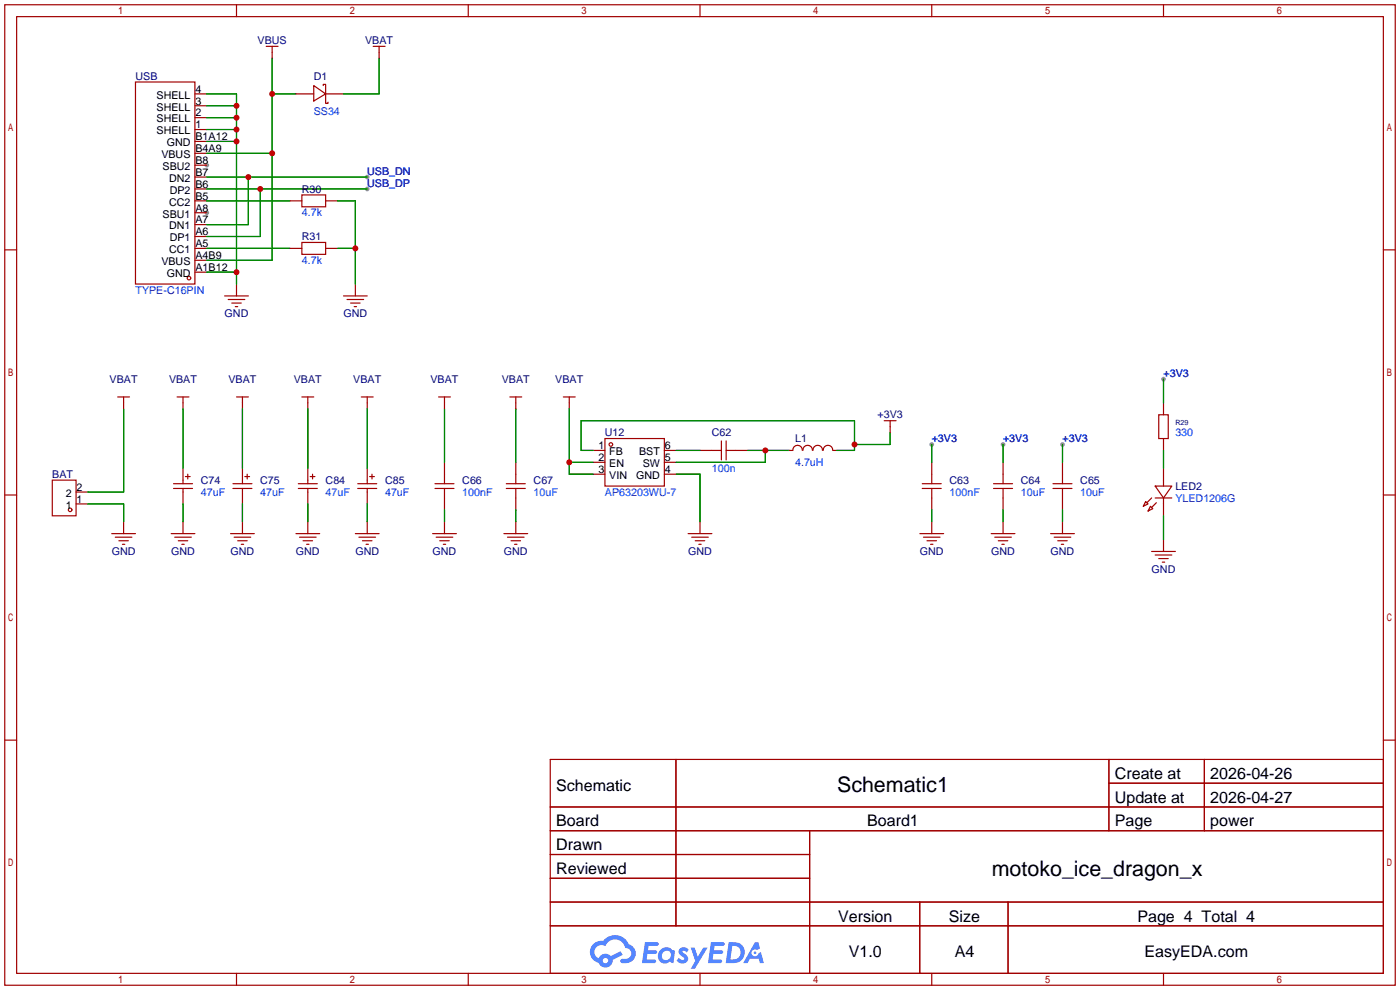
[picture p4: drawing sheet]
<svg xmlns="http://www.w3.org/2000/svg" width="299mm" height="212mm" viewBox="0 0 299 212" stroke-linecap="round" stroke-linejoin="round" font-family="sans-serif">
<g fill="#999">
<circle cx="44.2" cy="45.5" r=".51"/>
<circle cx="44.2" cy="35.3" r=".51"/>
<circle cx="199.1" cy="95" r=".51"/>
<circle cx="214.4" cy="95" r=".51"/>
<circle cx="227.1" cy="95" r=".51"/>
<circle cx="248.7" cy="81" r=".51"/>
<circle cx="78.5" cy="37.8" r=".51"/>
<circle cx="78.5" cy="40.4" r=".51"/>
</g>
<g fill="none" stroke="#a10000" stroke-width=".25">
<path d="M1 1h297.2v209.6h-297.2zM3.6 3.6h292.1v204.4h-292.1zM50.5 1v2.6M100.1 1v2.6M149.6 1v2.6M199.1 1v2.6M248.7 1v2.6M1 53.4h2.6M295.7 53.4h2.5M1 105.8h2.6M295.7 105.8h2.5M1 158.2h2.6"/>
<path d="M295.7 158.2h2.5M117.6 162.3h178.1v45.7h-178.1zM117.6 172.5h178.1M117.6 177.5h178.1M144.5 162.3v35.6M173 177.5v30.5M237 162.3v15.2M237 167.4h58.7M257.4 162.3v15.2M117.6 182.6h55.4M117.6 192.8h178.1M117.6 187.7h55.4"/>
<path d="M117.6 197.9h178.1M196.6 192.8v15.2M215.4 192.8v15.2M50.5 208v2.6M100.1 208v2.6M149.6 208v2.6M199.1 208v2.6M248.7 208v2.6"/>
</g>
<g fill="#5487ff">
<path d="M145.3 202.7a1.3 1.3 0 0 1 1.9 .3l-.4 .6a.54 .54 0 0 0-.9-.2l.1 .2a1.34 1.34 0 0 1 .9 1.8 1.47 1.47 0 0 1-2.3-.1l.5-.6 .8 .5a.31 .31 0 0 0 .4-.3 .31 .31 0 0 0-.3-.4 1.12 1.12 0 0 1-.7-1.8z"/>
<path d="M147.6 202.5h.9l.6 2 1.2-2h.9l-2.7 4.6h-.9l1-1.7z"/>
<path d="M137.8 201.4h1.7a1.31 1.31 0 0 1 1.2 .2 .4 .4 0 0 1-.3 .5l-1.8 .1-.1 .9h1.6a.4 .4 0 0 1 .4 .4 .4 .4 0 0 1-.5 .4h-1.6l-.2 1.2h1.4a.46 .46 0 0 1 .5 0 .46 .46 0 0 1 .1 .5l-.4 .2h-2.6z"/>
<path d="M151.9 201.4h1.7a1.32 1.32 0 0 1 1.2 .2 .39 .39 0 0 1-.3 .5l-1.8 .1-.1 .9h1.6a.4 .4 0 0 1 .4 .4 .4 .4 0 0 1-.4 .4h-1.7l-.2 1.2h1.4a.46 .46 0 0 1 .5 0 .46 .46 0 0 1 .1 .5l-.4 .2h-2.6z"/>
<path d="M161.3 201.4h.8l.3 1.3-.6 .4a.75 .75 0 0 0-1.1 .3 .75 .75 0 0 0 .5 1 .75 .75 0 0 0 .9-.7l.5-.2 .6 2.3h-.8l-.3-.9h-1.8l-.5 .9h-1z"/>
<path d="M155.7 201.4l-.6 4.4h1.5a2.27 2.27 0 0 0 2.6-2.2 2.27 2.27 0 0 0-2.7-2.2zM156.5 202.1a1.5 1.5 0 0 1 1.8 1.6 1.5 1.5 0 0 1-1.9 1.4h-.3z"/>
<path d="M141.2 203a1.6 1.6 0 0 0-.3 2.3 1.6 1.6 0 0 0 2.3 .2l.7 .3 .3-2.4-.1-.3-.5-.1a1.58 1.58 0 0 0-2.4 0zM141.8 203.5a.98 .98 0 0 1 1.6 .4 .98 .98 0 0 1-1.1 1.3 .94 .94 0 0 1-.9-.7 .94 .94 0 0 1 .4-1z"/>
<path d="M126.8 201.8a2.37 2.37 0 0 0 1.1 4 1.54 1.54 0 0 0 1.8 1 1.54 1.54 0 0 0 1.2-1.6l2.2-1.1-.5-.8-2 1a1.57 1.57 0 0 0-2.7 .5 1.5 1.5 0 0 1-.7-2.1 1.5 1.5 0 0 1 2.2-.5 2.23 2.23 0 0 1 2.3-1.4 2.23 2.23 0 0 1 2 1.8 1.16 1.16 0 0 1 1.2 1.1 1.16 1.16 0 0 1-1.1 1.2h-.7a.47 .47 0 0 0-.5 .4 .47 .47 0 0 0 .4 .5 2.17 2.17 0 0 0 2.5-.9 2.17 2.17 0 0 0-.3-2.7l-.8-.4a3.2 3.2 0 0 0-5.5-.7l-1.1 .1zM128.8 205.3a.6 .6 0 0 1 1.2 0 .6 .6 0 0 1-1.2 0z"/>
<circle cx="161.4" cy="203.6" r=".28"/>
</g>
<g fill="none" stroke="#a10000" stroke-width=".25">
<path d="M29 17.5h12.7v43.2h-12.7zM56.9 9.9h2.5M58.2 9.9v2.5M67.1 18.3l2.5 1.8-2.5 1.5zM69.1 18.3v-.3h.5v2.1M79.8 9.9h2.5M81 9.9v2.5M41.7 37.8h2.5M41.7 35.3h2.5M41.7 32.8h2.5M41.7 30.2h2.5M41.7 27.7h2.5"/>
<path d="M41.7 25.1h2.5M41.7 22.6h2.5M41.7 20.1h2.5M63.2 20.1h3.9M69.6 20.1v2h.5v-.3M69.6 20.1h3.8M41.7 58.2h2.5M41.7 55.6h2.5M41.7 53.1h2.5M41.7 50.5h2.5M41.7 48h2.5M41.7 45.5h2.5"/>
<path d="M41.7 42.9h2.5M41.7 40.4h2.5M62 53.1h2.5M62 42.9h2.5M64.5 41.7h5.1v2.5h-5.1zM64.5 51.8h5.1v2.6h-5.1zM69.6 53.1h2.5M69.6 42.9h2.5M48 63.2h5.1M48.8 64h3.5M49.5 64.8h2.1M50.3 65.5h.5"/>
<path d="M50.5 60.7v2.5M73.4 63.2h5.1M74.2 64h3.5M74.9 64.8h2.1M75.7 65.5h.5M75.9 60.7v2.5M25.1 84.8h2.6M26.4 84.8v2.6M37.8 84.8h2.6M39.1 84.8v2.6M50.5 84.8h2.6M51.8 84.8v2.6"/>
<path d="M64.5 84.8h2.6M65.8 84.8v2.6M77.2 84.8h2.6M78.5 84.8v2.6M93.7 84.8h2.6M95 84.8v2.6M95 98.8v4.6M109 84.8h2.5M110.2 84.8v2.6M110.2 98.8v4.6M120.4 84.8h2.5M121.7 84.8v2.6"/>
<path d="M126.7 96.3h2.6M126.7 98.8h2.6M129.3 93.7h12.7v10.2h-12.7zM142 96.3h2.5M142 98.8h2.5M149.6 96.3h4.6M154.2 94.2v4.1M155.2 96.3h4.6M155.2 94.2v4.1M168.7 96.3h.7M169.4 96.3a1.01 1.01 0 0 1 1.1-1.1 1.01 1.01 0 0 1 1 1.1M171.6 96.3a1.01 1.01 0 0 1 1-1.1 1.01 1.01 0 0 1 1 1.1"/>
<path d="M173.8 96.3a1.01 1.01 0 0 1 1-1.1 1.01 1.01 0 0 1 1 1.1M175.9 96.3a1.01 1.01 0 0 1 1.1-1.1 1.01 1.01 0 0 1 1 1.1M178.1 96.3h.7M189 89.9h2.5M190.2 89.9v2.6M199.1 98.8v4.6M214.4 98.8v4.6M227.1 98.8v4.6M247.6 88.6h2.1v5.1h-2.1zM248.7 86.1v2.5M248.7 93.7v2.6M11.2 102.6h5.1v7.6h-5.1z"/>
<path d="M16.3 107.7h2.5M16.3 105.2h2.5M23.9 114h5.1M24.6 114.8h3.6M25.4 115.6h2M26.2 116.3h.5M26.4 111.5v2.5M36.6 114h5.1M37.1 103.4h4M37.1 104.4h4M37.3 114.8h3.6M38.1 115.6h2"/>
<path d="M38.9 116.3h.5M39.1 100.1v3.3M39.1 104.4v3.3M39.1 111.5v2.5M39.6 101.9h1M40.1 101.3v1.1M49.3 114h5.1M49.8 103.4h4M49.8 104.4h4M50 114.8h3.6M50.8 115.6h2M51.6 116.3h.5"/>
<path d="M51.8 100.1v3.3M51.8 104.4v3.3M51.8 111.5v2.5M52.3 101.9h1M52.8 101.3v1.1M63.2 114h5.1M63.8 103.4h4M63.8 104.4h4M64 114.8h3.6M64.8 115.6h2M65.5 116.3h.5M65.8 100.1v3.3"/>
<path d="M65.8 104.4v3.3M65.8 111.5v2.5M66.3 101.9h1M66.8 101.3v1.1M75.9 114h5.1M76.5 103.4h4M76.5 104.4h4M76.7 114.8h3.6M77.5 115.6h2M78.2 116.3h.5M78.5 100.1v3.3M78.5 104.4v3.3"/>
<path d="M78.5 111.5v2.5M79 101.9h1M79.5 101.3v1.1M92.5 114h5M93 103.4h4M93 104.4h4M93.2 114.8h3.6M94 115.6h2M94.7 116.3h.5M95 104.4v4.6M95 111.5v2.5M107.7 114h5.1"/>
<path d="M108.2 103.4h4.1M108.2 104.4h4.1M108.5 114.8h3.5M109.2 115.6h2.1M110 116.3h.5M110.2 104.4v4.6M110.2 111.5v2.5M126.7 101.3h2.6M142 101.3h2.5M147.1 114h5M147.8 114.8h3.6M148.6 115.6h2"/>
<path d="M149.4 116.3h.5M149.6 111.5v2.5M196.6 114h5.1M197.1 103.4h4.1M197.1 104.4h4.1M197.4 114.8h3.5M198.1 115.6h2.1M198.9 116.3h.5M199.1 104.4v4.6M199.1 111.5v2.5M211.8 114h5.1M212.3 103.4h4.1"/>
<path d="M212.3 104.4h4.1M212.6 114.8h3.6M213.4 115.6h2M214.1 116.3h.5M214.4 104.4v4.6M214.4 111.5v2.5M224.5 114h5.1M225 103.4h4.1M225 104.4h4.1M225.3 114.8h3.6M226.1 115.6h2M226.8 116.3h.5"/>
<path d="M227.1 104.4v4.6M227.1 111.5v2.5M244.9 107.2l.5 .5-1.1 .5zM245.9 108.2l.5 .5-1 .5zM246.1 106.4l-1 1M246.1 117.9h5.1M246.9 103.9h3.5l-1.7 2.5zM246.9 106.4h3.5M246.9 118.6h3.5M247.1 107.4l-1 1.1M247.6 119.4h2.1M248.7 100.1v3.8"/>
<path d="M248.7 106.4v3.8M248.7 115.3v2.6M248.4 120.1h.5"/>
<circle cx="40.4" cy="59.4" r=".38"/>
<circle cx="130.6" cy="95" r=".38"/>
<circle cx="15" cy="109" r=".38"/>
</g>
<g fill="none" stroke="#008700" stroke-width=".25">
<path d="M58.2 12.4v43.2h-14M81 12.4v7.7h-7.6M44.2 20.1h6.3v40.6M44.2 30.2h6.3M44.2 27.7h6.3M44.2 25.1h6.3M44.2 22.6h6.3M44.2 32.8h14M44.2 37.8h34.3M53.1 37.8v10.2h-8.9M58.2 20.1h5M44.2 58.2h6.3"/>
<path d="M44.2 40.4h34.3M44.2 42.9h17.8M44.2 53.1h17.8M55.6 40.4v10.1h-11.4M72.1 42.9h3.8v17.8M72.1 53.1h3.8M26.4 87.4v17.8h-7.6M39.1 87.4v12.7M51.8 87.4v12.7M65.8 87.4v12.7M78.5 87.4v12.7M95 87.4v11.4"/>
<path d="M110.2 87.4v11.4M121.7 87.4v13.9h5M121.7 98.8h5M126.7 96.3h-2.5v-6.4h58.4v6.4h-3.8M144.5 96.3h5.1M159.8 96.3h8.9M163.6 96.3v2.5h-19.1M190.2 92.5v2.5h-7.6M199.1 95v3.8M214.4 95v3.8M227.1 95v3.8M248.7 81v5.1"/>
<path d="M248.7 96.3v3.8M18.8 107.7h7.6v3.8M39.1 107.7v3.8M51.8 107.7v3.8M65.8 107.7v3.8M78.5 107.7v3.8M95 109v2.5M110.2 109v2.5M144.5 101.3h5.1v10.2M199.1 109v2.5M214.4 109v2.5M227.1 109v2.5"/>
<path d="M248.7 110.2v5.1"/>
</g>
<g fill="#c00">
<circle cx="50.5" cy="58.2" r=".63"/>
<circle cx="50.5" cy="30.2" r=".63"/>
<circle cx="50.5" cy="27.7" r=".63"/>
<circle cx="50.5" cy="25.1" r=".63"/>
<circle cx="50.5" cy="22.6" r=".63"/>
<circle cx="58.2" cy="32.8" r=".63"/>
<circle cx="58.2" cy="20.1" r=".63"/>
<circle cx="121.7" cy="98.8" r=".63"/>
<circle cx="163.6" cy="96.3" r=".63"/>
<circle cx="182.6" cy="95" r=".63"/>
<circle cx="53.1" cy="37.8" r=".63"/>
<circle cx="55.6" cy="40.4" r=".63"/>
<circle cx="75.9" cy="53.1" r=".63"/>
</g>
<g font-size="4.6">
<text x="178.9" y="169.3">Schematic1</text>
<text x="212" y="187.1">motoko_ice_dragon_x</text>
</g>
<g font-size="3.4">
<text x="238.3" y="166.5">Create at</text>
<text x="258.7" y="166.5">2026-04-26</text>
<text x="118.9" y="169">Schematic</text>
<text x="238.3" y="171.6">Update at</text>
<text x="258.7" y="171.6">2026-04-27</text>
<text x="118.9" y="176.6">Board</text>
<text x="185.3" y="176.6">Board1</text>
<text x="238.3" y="176.6">Page</text>
<text x="258.7" y="176.6">power</text>
<text x="118.9" y="181.7">Drawn</text>
<text x="118.9" y="186.8">Reviewed</text>
<text x="179.1" y="197">Version</text>
<text x="202.8" y="197">Size</text>
<text x="243.1" y="197">Page 4 Total 4</text>
<text x="181.4" y="204.6">V1.0</text>
<text x="204" y="204.6">A4</text>
<text x="244.6" y="204.6">EasyEDA.com</text>
</g>
<g font-size="2.3" fill="#000080">
<text x="55.1" y="9.4">VBUS</text>
<text x="78" y="9.4">VBAT</text>
<text x="29" y="17">USB</text>
<text x="67.1" y="17">D1</text>
<text x="64.5" y="41.2">R30</text>
<text x="64.5" y="51.3">R31</text>
<text x="48" y="67.8">GND</text>
<text x="73.4" y="67.8">GND</text>
<text x="23.4" y="81.8">VBAT</text>
<text x="36.1" y="81.8">VBAT</text>
<text x="48.8" y="81.8">VBAT</text>
<text x="62.8" y="81.8">VBAT</text>
<text x="75.5" y="81.8">VBAT</text>
<text x="92" y="81.8">VBAT</text>
<text x="107.2" y="81.8">VBAT</text>
<text x="118.7" y="81.8">VBAT</text>
<text x="187.5" y="89.4">+3V3</text>
<text x="129.3" y="93.2">U12</text>
<text x="152.1" y="93.2">C62</text>
<text x="169.9" y="94.5">L1</text>
<text x="11.2" y="102.1">BAT</text>
<text x="42.9" y="103.4">C74</text>
<text x="55.6" y="103.4">C75</text>
<text x="69.6" y="103.4">C84</text>
<text x="82.3" y="103.4">C85</text>
<text x="98.8" y="103.4">C66</text>
<text x="114" y="103.4">C67</text>
<text x="202.9" y="103.4">C63</text>
<text x="218.2" y="103.4">C64</text>
<text x="230.9" y="103.4">C65</text>
<text x="251.2" y="104.7">LED2</text>
<text x="23.9" y="118.6">GND</text>
<text x="36.6" y="118.6">GND</text>
<text x="49.3" y="118.6">GND</text>
<text x="63.2" y="118.6">GND</text>
<text x="75.9" y="118.6">GND</text>
<text x="92.5" y="118.6">GND</text>
<text x="107.7" y="118.6">GND</text>
<text x="147.1" y="118.6">GND</text>
<text x="196.6" y="118.6">GND</text>
<text x="211.8" y="118.6">GND</text>
<text x="224.5" y="118.6">GND</text>
<text x="246.1" y="122.5">GND</text>
</g>
<g font-size="2.3">
<text x="33.5" y="23.6">SHELL</text>
<text x="33.5" y="21.1">SHELL</text>
<text x="41.8" y="22.4">3</text>
<text x="41.8" y="19.8">4</text>
<text x="33.5" y="28.7">SHELL</text>
<text x="33.5" y="26.2">SHELL</text>
<text x="41.8" y="30">B1A12</text>
<text x="41.8" y="27.4">1</text>
<text x="41.8" y="24.9">2</text>
<text x="34.5" y="33.8">VBUS</text>
<text x="35.6" y="31.2">GND</text>
<text x="41.8" y="35.1">B8</text>
<text x="41.8" y="32.5">B4A9</text>
<text x="34.7" y="36.3">SBU2</text>
<text x="36.1" y="38.9">DN2</text>
<text x="36.3" y="41.4">DP2</text>
<text x="41.8" y="40.1">B6</text>
<text x="41.8" y="37.6">B7</text>
<text x="34.7" y="46.5">SBU1</text>
<text x="36.1" y="43.9">CC2</text>
<text x="41.8" y="47.8">A7</text>
<text x="41.8" y="45.2">A8</text>
<text x="41.8" y="42.7">B5</text>
<text x="36.1" y="49">DN1</text>
<text x="36.3" y="51.6">DP1</text>
<text x="41.8" y="52.8">A5</text>
<text x="41.8" y="50.3">A6</text>
<text x="34.5" y="56.6">VBUS</text>
<text x="35.6" y="59.2">GND</text>
<text x="36.1" y="54.1">CC1</text>
<text x="41.8" y="57.9">A1B12</text>
<text x="41.8" y="55.4">A4B9</text>
<text x="127.9" y="96">1</text>
<text x="127.9" y="98.6">2</text>
<text x="127.9" y="101.1">3</text>
<text x="130.2" y="97.3">FB</text>
<text x="130.2" y="99.8">EN</text>
<text x="136.6" y="97.3">BST</text>
<text x="137.4" y="99.8">SW</text>
<text x="142.1" y="101.1">4</text>
<text x="142.1" y="98.6">5</text>
<text x="142.1" y="96">6</text>
<text x="14" y="106.2">2</text>
<text x="16.4" y="107.4">1</text>
<text x="16.4" y="104.9">2</text>
<text x="130.2" y="102.4">VIN</text>
<text x="136" y="102.4">GND</text>
<text x="14" y="108.7">1</text>
</g>
<g font-size="2.3" fill="#00f">
<text x="67.1" y="24.7">SS34</text>
<text x="78.5" y="37.4">USB_DN</text>
<text x="78.5" y="39.9">USB_DP</text>
<text x="64.5" y="46.3">4.7k</text>
<text x="64.5" y="56.4">4.7k</text>
<text x="29" y="62.8">TYPE-C16PIN</text>
<text x="248.7" y="80.5">+3V3</text>
<text x="199.1" y="94.5">+3V3</text>
<text x="214.4" y="94.5">+3V3</text>
<text x="227.1" y="94.5">+3V3</text>
<text x="251.2" y="93.2">330</text>
<text x="152.1" y="100.9">100n</text>
<text x="169.9" y="99.6">4.7uH</text>
<text x="42.9" y="105.9">47uF</text>
<text x="55.6" y="105.9">47uF</text>
<text x="69.6" y="105.9">47uF</text>
<text x="82.3" y="105.9">47uF</text>
<text x="98.8" y="105.9">100nF</text>
<text x="114" y="105.9">10uF</text>
<text x="129.3" y="105.9">AP63203WU-7</text>
<text x="202.9" y="105.9">100nF</text>
<text x="218.2" y="105.9">10uF</text>
<text x="230.9" y="105.9">10uF</text>
<text x="251.2" y="107.2">YLED1206G</text>
</g>
<text font-size="1.5" fill="#000080" x="251.2" y="90.9">R29</text>
</svg>
